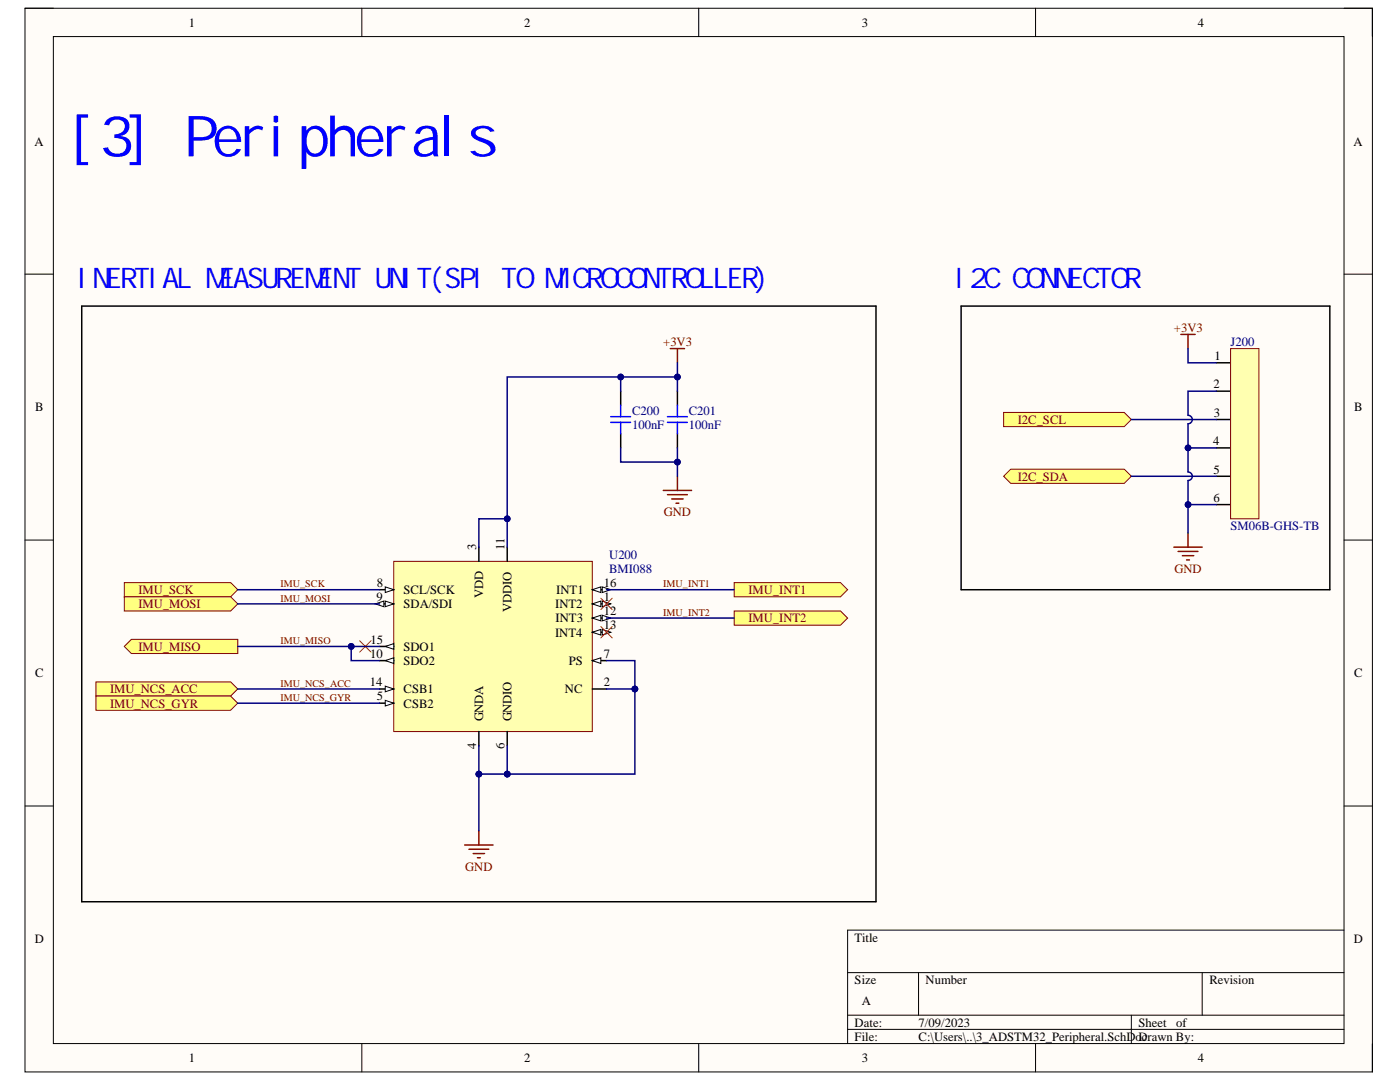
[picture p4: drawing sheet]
<svg xmlns="http://www.w3.org/2000/svg" width="279mm" height="216mm" viewBox="0 0 279 216" stroke-linecap="round" stroke-linejoin="round" font-family="sans-serif">
<path d="M5 1.6h268.9v212.3h-268.9z" fill-rule="evenodd" fill="#fffcf8"/>
<path d="M5 1.6h268.9v212.3h-268.9z" fill="none" stroke="#000" stroke-width=".2"/>
<path d="M10.6 7.3h257.6v200.9h-257.6z" fill-rule="evenodd" fill="#fffcf8"/>
<g fill="none" stroke="#000" stroke-width=".2">
<path d="M5 1.6h5.6M10.6 7.3h257.6v200.9h-257.6zM72.2 1.6v5.7M139.4 1.6v5.7M206.7 1.6v5.7M268.2 1.6h5.7v5.7M5 54.7h5.6M268.2 54.7h5.7M5 107.8h5.6M268.2 107.8h5.7M5 160.8h5.6M268.2 160.8h5.7"/>
<path d="M169.2 194.1h99M183.3 194.1v8.5M239.9 194.1v8.5M268.2 185.6h-99v22.6M72.2 208.2v5.7M139.4 208.2v5.7M169.2 202.6h99M169.2 205.4h99M206.7 208.2v5.7M225.8 202.6v5.6M273.9 208.2v5.7"/>
</g>
<path d="M78.6 112h39.6v34h-39.6z" fill-rule="evenodd" fill="#ffffb0"/>
<path d="M78.6 112h39.6v34h-39.6z" fill="none" stroke="#800000" stroke-width=".2"/>
<path d="M118.2 120.5h2.8" fill="none" stroke="#000" stroke-width=".3"/>
<path d="M118.2 120.5l1.7-.6v1.2z" fill="#f8fcff"/>
<path d="M118.2 120.5l1.7-.6v1.2z" fill="none" stroke="#000" stroke-width=".2"/>
<path d="M120.2 119.9l1.7 .6-1.7 .6z" fill="#f8fcff"/>
<path d="M120.2 119.9l1.7 .6-1.7 .6z" fill="none" stroke="#000" stroke-width=".2"/>
<path d="M95.6 109.2v2.8M118.2 137.5h2.8M75.8 140.3h2.8M95.6 146v2.8" fill="none" stroke="#000" stroke-width=".3"/>
<path d="M76.9 139.7l1.7 .6-1.7 .6z" fill="#f8fcff"/>
<path d="M76.9 139.7l1.7 .6-1.7 .6z" fill="none" stroke="#000" stroke-width=".2"/>
<path d="M118.2 131.8h2.8M101.2 146v2.8" fill="none" stroke="#000" stroke-width=".3"/>
<path d="M118.2 131.8l1.7-.5v1.1z" fill="#f8fcff"/>
<path d="M118.2 131.8l1.7-.5v1.1z" fill="none" stroke="#000" stroke-width=".2"/>
<path d="M75.8 117.7h2.8" fill="none" stroke="#000" stroke-width=".3"/>
<path d="M76.9 117.1l1.7 .6-1.7 .5z" fill="#f8fcff"/>
<path d="M76.9 117.1l1.7 .6-1.7 .5z" fill="none" stroke="#000" stroke-width=".2"/>
<path d="M75.8 120.5h2.8" fill="none" stroke="#000" stroke-width=".3"/>
<path d="M76.9 119.9l1.7 .6-1.7 .6z" fill="#f8fcff"/>
<path d="M76.9 119.9l1.7 .6-1.7 .6z" fill="none" stroke="#000" stroke-width=".2"/>
<path d="M74.9 120.5l1.7-.6v1.2z" fill="#f8fcff"/>
<path d="M74.9 120.5l1.7-.6v1.2z" fill="none" stroke="#000" stroke-width=".2"/>
<path d="M75.8 131.8h2.8" fill="none" stroke="#000" stroke-width=".3"/>
<path d="M76.9 131.8l1.7-.5v1.1z" fill="#f8fcff"/>
<path d="M76.9 131.8l1.7-.5v1.1z" fill="none" stroke="#000" stroke-width=".2"/>
<path d="M101.2 109.2v2.8M118.2 123.3h2.8" fill="none" stroke="#000" stroke-width=".3"/>
<path d="M118.2 123.3l1.7-.5v1.1z" fill="#f8fcff"/>
<path d="M118.2 123.3l1.7-.5v1.1z" fill="none" stroke="#000" stroke-width=".2"/>
<path d="M120.2 122.8l1.7 .5-1.7 .6z" fill="#f8fcff"/>
<path d="M120.2 122.8l1.7 .5-1.7 .6z" fill="none" stroke="#000" stroke-width=".2"/>
<path d="M118.2 126.2h2.8" fill="none" stroke="#000" stroke-width=".3"/>
<path d="M118.2 126.2l1.7-.6v1.1z" fill="#f8fcff"/>
<path d="M118.2 126.2l1.7-.6v1.1z" fill="none" stroke="#000" stroke-width=".2"/>
<path d="M120.2 125.6l1.7 .6-1.7 .5z" fill="#f8fcff"/>
<path d="M120.2 125.6l1.7 .6-1.7 .5z" fill="none" stroke="#000" stroke-width=".2"/>
<path d="M75.8 137.5h2.8" fill="none" stroke="#000" stroke-width=".3"/>
<path d="M76.9 136.9l1.7 .6-1.7 .5z" fill="#f8fcff"/>
<path d="M76.9 136.9l1.7 .6-1.7 .5z" fill="none" stroke="#000" stroke-width=".2"/>
<path d="M75.8 129h2.8" fill="none" stroke="#000" stroke-width=".3"/>
<path d="M76.9 129l1.7-.6v1.2z" fill="#f8fcff"/>
<path d="M76.9 129l1.7-.6v1.2z" fill="none" stroke="#000" stroke-width=".2"/>
<path d="M118.2 117.7h2.8" fill="none" stroke="#000" stroke-width=".3"/>
<path d="M118.2 117.7l1.7-.6v1.1z" fill="#f8fcff"/>
<path d="M118.2 117.7l1.7-.6v1.1z" fill="none" stroke="#000" stroke-width=".2"/>
<path d="M120.2 117.1l1.7 .6-1.7 .5z" fill="#f8fcff"/>
<path d="M120.2 117.1l1.7 .6-1.7 .5z" fill="none" stroke="#000" stroke-width=".2"/>
<path d="M133.8 69.6h2.8M135.2 69.6v2.8M132.4 97.9h5.6M133.2 98.7h4M134.1 99.6h2.2M135.2 95v2.9M134.9 100.4h.6M92.7 168.6h5.7M93.6 169.5h3.9M94.4 170.3h2.3M95.3 171.2h.5M95.6 165.8v2.8" fill="none" stroke="#800000" stroke-width=".3"/>
<path d="M123.9 78.1v2.8M135.2 78.1v2.8M123.9 86.5v2.9M135.2 86.5v2.9" fill="none" stroke="#000" stroke-width=".3"/>
<path d="M121.9 84.3h4M121.9 83.1h4M123.9 80.9v2.2M123.9 84.3v2.2M133.2 84.3h4M133.2 83.1h4M135.2 80.9v2.2M135.2 84.3v2.2" fill="none" stroke="#00f" stroke-width=".3"/>
<path d="M119.9 119.4l2.3 2.2M122.2 119.4l-2.3 2.2M119.9 125l2.3 2.3M122.2 125l-2.3 2.3" fill="none" stroke="#f00" stroke-width=".2"/>
<path d="M24.8 116.3h21.2l1.4 1.4-1.4 1.4h-21.2z" fill-rule="evenodd" fill="#ffff80"/>
<path d="M24.8 116.3h21.2l1.4 1.4-1.4 1.4h-21.2z" fill="none" stroke="#800000" stroke-width=".2"/>
<path d="M24.8 119.1h21.2l1.4 1.4-1.4 1.4h-21.2z" fill-rule="evenodd" fill="#ffff80"/>
<path d="M24.8 119.1h21.2l1.4 1.4-1.4 1.4h-21.2z" fill="none" stroke="#800000" stroke-width=".2"/>
<path d="M24.8 129l1.4-1.4h21.2v2.8h-21.2z" fill-rule="evenodd" fill="#ffff80"/>
<path d="M24.8 129l1.4-1.4h21.2v2.8h-21.2z" fill="none" stroke="#800000" stroke-width=".2"/>
<path d="M19.1 136.1h26.9l1.4 1.4-1.4 1.4h-26.9z" fill-rule="evenodd" fill="#ffff80"/>
<path d="M19.1 136.1h26.9l1.4 1.4-1.4 1.4h-26.9z" fill="none" stroke="#800000" stroke-width=".2"/>
<path d="M19.1 138.9h26.9l1.4 1.4-1.4 1.4h-26.9z" fill-rule="evenodd" fill="#ffff80"/>
<path d="M19.1 138.9h26.9l1.4 1.4-1.4 1.4h-26.9z" fill="none" stroke="#800000" stroke-width=".2"/>
<path d="M146.5 116.3h21.2l1.5 1.4-1.5 1.4h-21.2z" fill-rule="evenodd" fill="#ffff80"/>
<path d="M146.5 116.3h21.2l1.5 1.4-1.5 1.4h-21.2z" fill="none" stroke="#800000" stroke-width=".2"/>
<path d="M146.5 121.9h21.2l1.5 1.4-1.5 1.4h-21.2z" fill-rule="evenodd" fill="#ffff80"/>
<path d="M146.5 121.9h21.2l1.5 1.4-1.5 1.4h-21.2z" fill="none" stroke="#800000" stroke-width=".2"/>
<path d="M242.8 72.4h2.8M242.8 78.1h2.8M242.8 83.7h2.8M242.8 89.4h2.8M242.8 95h2.8M242.8 100.7h2.8" fill="none" stroke="#000" stroke-width=".3"/>
<path d="M245.6 69.6h5.7v33.9h-5.7z" fill-rule="evenodd" fill="#ffffb0"/>
<path d="M245.6 69.6h5.7v33.9h-5.7z" fill="none" stroke="#800000" stroke-width=".2"/>
<path d="M235.7 66.7h2.8M237.1 66.7v2.9M234.3 109.2h5.6M235.1 110h4M236 110.9h2.2M236.8 111.7h.6M237.1 106.3v2.9" fill="none" stroke="#800000" stroke-width=".3"/>
<path d="M200.3 82.3h24.1l1.4 1.4-1.4 1.4h-24.1z" fill-rule="evenodd" fill="#ffff80"/>
<path d="M200.3 82.3h24.1l1.4 1.4-1.4 1.4h-24.1z" fill="none" stroke="#800000" stroke-width=".2"/>
<path d="M200.3 95l1.4-1.4h22.7l1.4 1.4-1.4 1.5h-22.7z" fill-rule="evenodd" fill="#ffff80"/>
<path d="M200.3 95l1.4-1.4h22.7l1.4 1.4-1.4 1.5h-22.7z" fill="none" stroke="#800000" stroke-width=".2"/>
<path d="M71.8 127.9l2.3 2.2M74.1 127.9l-2.3 2.2" fill="none" stroke="#f00" stroke-width=".2"/>
<path d="M16.3 61.1h158.5v118.8h-158.5zM191.8 61.1h73.6v56.6h-73.6z" fill="none" stroke="#000" stroke-width=".3"/>
<path d="M126.7 137.5v17h-25.5" fill="none" stroke="#000080" stroke-width=".3"/>
<circle cx="126.7" cy="137.5" r=".57" fill="#000080"/>
<circle cx="126.7" cy="137.5" r=".57" fill="none" stroke="#000080" stroke-width=".2"/>
<circle cx="101.2" cy="154.5" r=".57" fill="#000080"/>
<circle cx="101.2" cy="154.5" r=".57" fill="none" stroke="#000080" stroke-width=".2"/>
<path d="M95.6 154.5h5.6" fill="none" stroke="#000080" stroke-width=".3"/>
<circle cx="101.2" cy="154.5" r=".57" fill="#000080"/>
<circle cx="101.2" cy="154.5" r=".57" fill="none" stroke="#000080" stroke-width=".2"/>
<circle cx="95.6" cy="154.5" r=".57" fill="#000080"/>
<circle cx="95.6" cy="154.5" r=".57" fill="none" stroke="#000080" stroke-width=".2"/>
<path d="M95.6 154.5v11.3" fill="none" stroke="#000080" stroke-width=".3"/>
<circle cx="95.6" cy="154.5" r=".57" fill="#000080"/>
<circle cx="95.6" cy="154.5" r=".57" fill="none" stroke="#000080" stroke-width=".2"/>
<path d="M121 137.5h5.7" fill="none" stroke="#000080" stroke-width=".3"/>
<circle cx="126.7" cy="137.5" r=".57" fill="#000080"/>
<circle cx="126.7" cy="137.5" r=".57" fill="none" stroke="#000080" stroke-width=".2"/>
<path d="M121 131.8h5.7v5.7" fill="none" stroke="#000080" stroke-width=".3"/>
<circle cx="126.7" cy="137.5" r=".57" fill="#000080"/>
<circle cx="126.7" cy="137.5" r=".57" fill="none" stroke="#000080" stroke-width=".2"/>
<path d="M95.6 148.8v5.7" fill="none" stroke="#000080" stroke-width=".3"/>
<circle cx="95.6" cy="154.5" r=".57" fill="#000080"/>
<circle cx="95.6" cy="154.5" r=".57" fill="none" stroke="#000080" stroke-width=".2"/>
<path d="M101.2 148.8v5.7" fill="none" stroke="#000080" stroke-width=".3"/>
<circle cx="101.2" cy="154.5" r=".57" fill="#000080"/>
<circle cx="101.2" cy="154.5" r=".57" fill="none" stroke="#000080" stroke-width=".2"/>
<path d="M135.2 72.4v5.7" fill="none" stroke="#000080" stroke-width=".3"/>
<circle cx="135.2" cy="75.2" r=".57" fill="#000080"/>
<circle cx="135.2" cy="75.2" r=".57" fill="none" stroke="#000080" stroke-width=".2"/>
<path d="M135.2 89.4v5.6" fill="none" stroke="#000080" stroke-width=".3"/>
<circle cx="135.2" cy="92.2" r=".57" fill="#000080"/>
<circle cx="135.2" cy="92.2" r=".57" fill="none" stroke="#000080" stroke-width=".2"/>
<path d="M135.2 75.2h-11.3v2.9" fill="none" stroke="#000080" stroke-width=".3"/>
<circle cx="123.9" cy="75.2" r=".57" fill="#000080"/>
<circle cx="123.9" cy="75.2" r=".57" fill="none" stroke="#000080" stroke-width=".2"/>
<circle cx="135.2" cy="75.2" r=".57" fill="#000080"/>
<circle cx="135.2" cy="75.2" r=".57" fill="none" stroke="#000080" stroke-width=".2"/>
<path d="M123.9 89.4v2.8h11.3" fill="none" stroke="#000080" stroke-width=".3"/>
<circle cx="135.2" cy="92.2" r=".57" fill="#000080"/>
<circle cx="135.2" cy="92.2" r=".57" fill="none" stroke="#000080" stroke-width=".2"/>
<path d="M123.9 75.2h-22.7v34" fill="none" stroke="#000080" stroke-width=".3"/>
<circle cx="101.2" cy="103.5" r=".57" fill="#000080"/>
<circle cx="101.2" cy="103.5" r=".57" fill="none" stroke="#000080" stroke-width=".2"/>
<circle cx="123.9" cy="75.2" r=".57" fill="#000080"/>
<circle cx="123.9" cy="75.2" r=".57" fill="none" stroke="#000080" stroke-width=".2"/>
<path d="M101.2 103.5h-5.6v5.7" fill="none" stroke="#000080" stroke-width=".3"/>
<circle cx="101.2" cy="103.5" r=".57" fill="#000080"/>
<circle cx="101.2" cy="103.5" r=".57" fill="none" stroke="#000080" stroke-width=".2"/>
<path d="M47.4 117.7h28.4M47.4 129h28.4M47.4 120.5h28.4" fill="none" stroke="#000080" stroke-width=".3"/>
<circle cx="70.1" cy="129" r=".57" fill="#000080"/>
<circle cx="70.1" cy="129" r=".57" fill="none" stroke="#000080" stroke-width=".2"/>
<path d="M70.1 129v2.8h5.7" fill="none" stroke="#000080" stroke-width=".3"/>
<circle cx="70.1" cy="129" r=".57" fill="#000080"/>
<circle cx="70.1" cy="129" r=".57" fill="none" stroke="#000080" stroke-width=".2"/>
<path d="M237.1 89.4h5.7M121 117.7h25.5M47.4 137.5h28.4M121 123.3h25.5M47.4 140.3h28.4" fill="none" stroke="#000080" stroke-width=".3"/>
<circle cx="237.1" cy="89.4" r=".56" fill="#000080"/>
<circle cx="237.1" cy="89.4" r=".56" fill="none" stroke="#000080" stroke-width=".2"/>
<path d="M237.1 100.7h5.7" fill="none" stroke="#000080" stroke-width=".3"/>
<circle cx="237.1" cy="100.7" r=".56" fill="#000080"/>
<circle cx="237.1" cy="100.7" r=".56" fill="none" stroke="#000080" stroke-width=".2"/>
<path d="M237.1 69.6v2.8h5.7M242.8 78.1h-5.7v4.8a.85 .85 0 0 1 .8 .8 .85 .85 0 0 1-.8 .9v9.6a.85 .85 0 0 1 .8 .8 .85 .85 0 0 1-.8 .9v10.4M225.8 83.7h17M225.8 95h17" fill="none" stroke="#000080" stroke-width=".3"/>
<circle cx="237.1" cy="89.4" r=".56" fill="#000080"/>
<circle cx="237.1" cy="89.4" r=".56" fill="none" stroke="#000080" stroke-width=".2"/>
<circle cx="237.1" cy="100.7" r=".56" fill="#000080"/>
<circle cx="237.1" cy="100.7" r=".56" fill="none" stroke="#000080" stroke-width=".2"/>
<g font-size="11.3" fill="#00f">
<text x="14" y="31.2">[ 3]</text>
<text x="36.7" y="31.2">Peri pheral s</text>
</g>
<g font-size="5.7" fill="#00f">
<text x="15.6" y="57.4">I NERTI AL MASUREMNT UNI T(SPI</text>
<text x="43.7" y="57.4">E</text>
<text x="63.4" y="57.4">E</text>
<text x="100.1" y="57.4">TO MCROCONTROLLER)</text>
<text x="111.3" y="57.4">I</text>
<text x="190.6" y="57.4">I 2C CONNECTOR</text>
</g>
<g font-size="2.5">
<text x="37.7" y="5.3">1</text>
<text x="104.6" y="5.3">2</text>
<text x="172" y="5.3">3</text>
<text x="239.1" y="5.3">4</text>
<text x="6.9" y="29">A</text>
<text x="270.1" y="29">A</text>
<text x="242.4" y="71.8">1</text>
<text x="242.2" y="77.5">2</text>
<text x="7" y="82.1">B</text>
<text x="242.2" y="83.2">3</text>
<text x="270.3" y="82.1">B</text>
<text x="242.1" y="88.8">4</text>
<text x="242.2" y="94.5">5</text>
<text x="242.2" y="100.1">6</text>
<text x="95" y="109.7" transform="rotate(-90 95 109.7)">3</text>
<text x="100.7" y="109.7" transform="rotate(-90 100.7 109.7)">11</text>
<text x="75.1" y="119.9">9</text>
<text x="75.2" y="117.1">8</text>
<text x="80.5" y="118.5">SCL/SCK</text>
<text x="96.4" y="119.4" transform="rotate(-90 96.4 119.4)">VDD</text>
<text x="111" y="118.5">INT1</text>
<text x="120.5" y="119.9">1</text>
<text x="120.5" y="117.1">16</text>
<text x="80.5" y="121.4">SDA/SDI</text>
<text x="102.1" y="122.1" transform="rotate(-90 102.1 122.1)">VDDIO</text>
<text x="110.8" y="121.4">INT2</text>
<text x="110.9" y="124.2">INT3</text>
<text x="120.5" y="122.8">12</text>
<text x="120.5" y="125.6">13</text>
<text x="73.9" y="131.2">10</text>
<text x="73.9" y="128.4">15</text>
<text x="80.5" y="129.9">SDO1</text>
<text x="110.8" y="127">INT4</text>
<text x="120.5" y="131.2">7</text>
<text x="7" y="135.1">C</text>
<text x="73.8" y="136.9">14</text>
<text x="80.5" y="132.7">SDO2</text>
<text x="113.5" y="132.7">PS</text>
<text x="120.5" y="136.9">2</text>
<text x="270.3" y="135.1">C</text>
<text x="75.2" y="139.7">5</text>
<text x="80.5" y="141.2">CSB2</text>
<text x="80.5" y="138.3">CSB1</text>
<text x="96.4" y="144" transform="rotate(-90 96.4 144)">GNDA</text>
<text x="102.1" y="144" transform="rotate(-90 102.1 144)">GNDIO</text>
<text x="112.8" y="138.3">NC</text>
<text x="95" y="149.4" transform="rotate(-90 95 149.4)">4</text>
<text x="100.7" y="149.4" transform="rotate(-90 100.7 149.4)">6</text>
<text x="6.9" y="188.2">D</text>
<text x="170.6" y="187.9">Title</text>
<text x="270.2" y="188.2">D</text>
<text x="170.6" y="196.4">Size</text>
<text x="184.7" y="196.4">Number</text>
<text x="241.4" y="196.4">Revision</text>
<text x="172" y="200.6">A</text>
<text x="170.6" y="204.9">Date:</text>
<text x="170.6" y="207.7">File:</text>
<text x="183.3" y="204.9">7/09/2023</text>
<text x="183.3" y="207.7">C:\Users\..\3_ADSTM32_Peripheral.SchDoc</text>
<text x="227.2" y="204.9">Sheet</text>
<text x="227.2" y="207.7">Drawn By:</text>
<text x="234.7" y="204.9">of</text>
<text x="37.7" y="211.9">1</text>
<text x="104.6" y="211.9">2</text>
<text x="172" y="211.9">3</text>
<text x="239.1" y="211.9">4</text>
</g>
<g font-size="2.5" fill="#800000">
<text x="132.4" y="69">+3V3</text>
<text x="234.3" y="66.2">+3V3</text>
<text x="203.1" y="84.6">I2C_SCL</text>
<text x="203.1" y="95.9">I2C_SDA</text>
<text x="132.5" y="103">GND</text>
<text x="27.6" y="118.5">IMU_SCK</text>
<text x="149.3" y="118.5">IMU_INT1</text>
<text x="234.4" y="114.3">GND</text>
<text x="27.6" y="121.4">IMU_MOSI</text>
<text x="149.3" y="124.2">IMU_INT2</text>
<text x="27.6" y="129.9">IMU_MISO</text>
<text x="22" y="138.3">IMU_NCS_ACC</text>
<text x="22" y="141.2">IMU_NCS_GYR</text>
<text x="92.8" y="173.7">GND</text>
</g>
<g font-size="2.5" fill="#000080">
<text x="245.6" y="69">J200</text>
<text x="126.1" y="82.9">C200</text>
<text x="137.5" y="82.9">C201</text>
<text x="126.1" y="85.7">100nF</text>
<text x="137.5" y="85.7">100nF</text>
<text x="245.6" y="105.8">SM06B-GHS-TB</text>
<text x="121.6" y="111.5">U200</text>
<text x="121.6" y="114.3">BMI088</text>
</g>
<g font-size="2" fill="#800000">
<text x="56" y="117.2">IMU_SCK</text>
<text x="132.4" y="117.2">IMU_INT1</text>
<text x="56" y="120.1">IMU_MOSI</text>
<text x="132.4" y="122.9">IMU_INT2</text>
<text x="56" y="128.5">IMU_MISO</text>
<text x="56" y="137">IMU_NCS_ACC</text>
<text x="56" y="139.9">IMU_NCS_GYR</text>
</g>
</svg>
